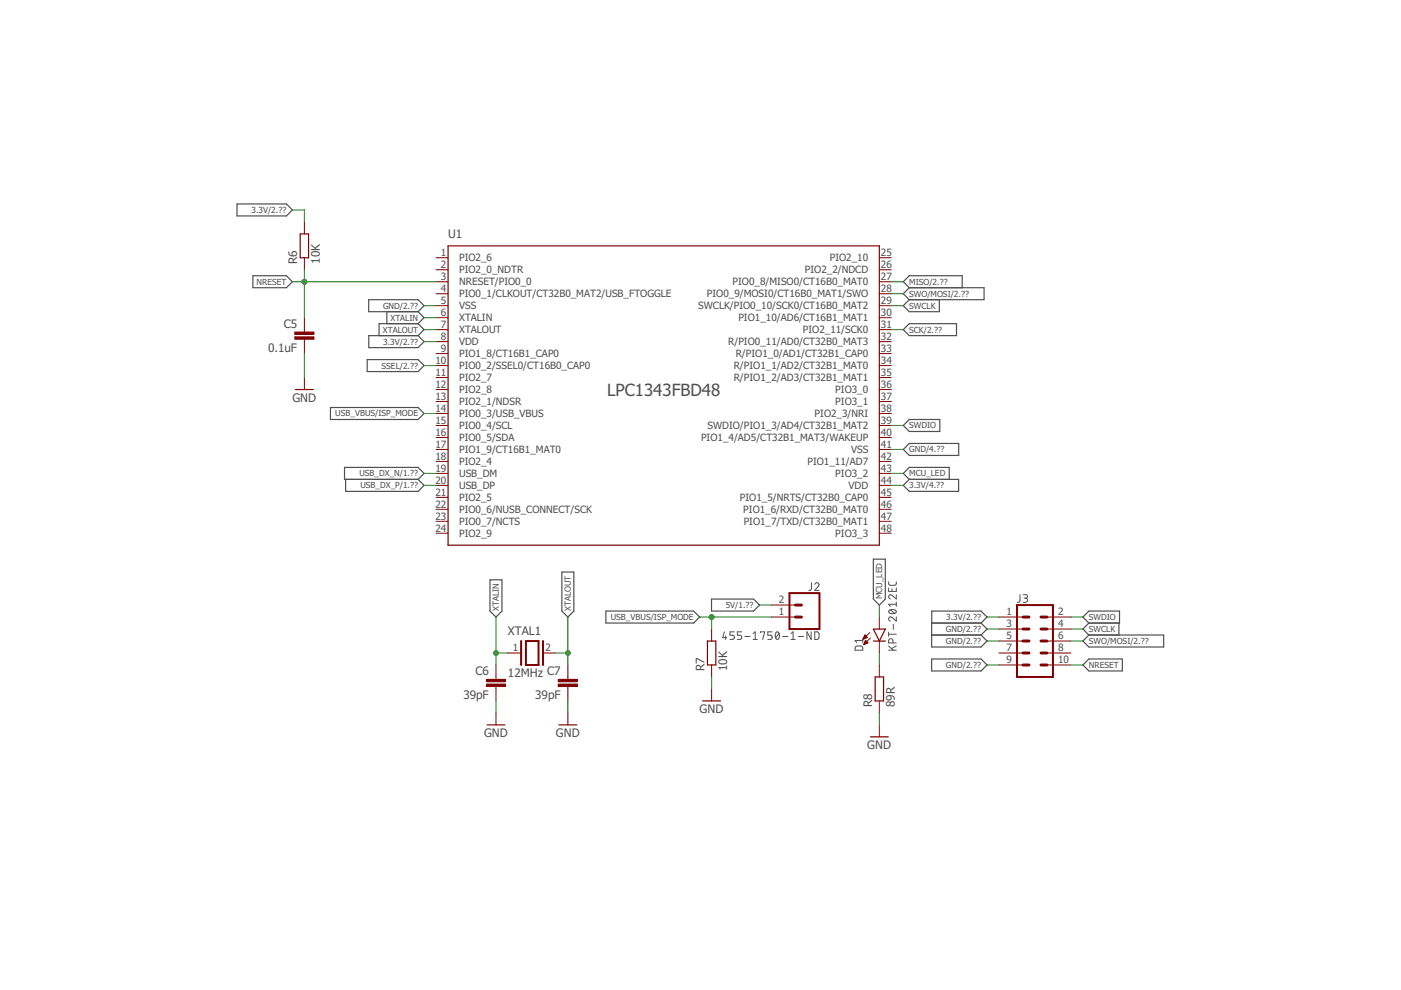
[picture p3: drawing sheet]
<svg xmlns="http://www.w3.org/2000/svg" width="297mm" height="210mm" viewBox="0 0 297 210" stroke-linecap="round" stroke-linejoin="round" font-family="sans-serif">
<g fill="none" stroke="#505050" stroke-width=".21">
<path d="M153.6 134l-.4 1.2h.9M153.8 134.9v.7M155.7 134h-.9v.7h.5a.45 .45 0 0 1 .4 .4 .45 .45 0 0 1-.4 .5h-.5M157.2 134h-.9v.7h.6a.45 .45 0 0 1 .4 .4 .45 .45 0 0 1-.4 .5h-.6M157.9 135h1.1M159.7 135.6h.9M159.7 134.3l.4-.3v1.6M161.2 134.1v-.1h.9l-.4 1.6M163.7 134h-.9v.7h.5a.45 .45 0 0 1 .4 .4 .45 .45 0 0 1-.4 .5h-.5M164.6 134.1l.2-.1a.95 .95 0 0 1 0 1.6 1 1 0 0 1-.2-1.5zM165.2 134.3l-.8 .9M165.9 135h1.1"/>
<path d="M167.7 135.6h.9M167.7 134.3l.4-.3v1.6M169.3 135h1M172 134v1.6l-.9-1.6v1.6M172 123.5v1.4l-.5 .3M172.7 134h.7l.2 .2 .1 .9-.3 .5h-.7zM172.7 123.9a.45 .45 0 0 1 .7-.3 .45 .45 0 0 1 .1 .7l-.8 .9h1M181.4 137.1l1.2-.1 .3 .2v.7h-1.6zM182.9 135.4v.8M182.9 135.8h-1.6l.4 .4M188.4 123.4v.5l.4 .2 1.1-.1 .1-.6M188.4 137.9h1.6"/>
<path d="M188.4 137l1 .9M188.4 124.7v.7h1.6v-.7M188.4 134v.9M188.4 134.5h1.6M188.5 129.4a1.04 1.04 0 0 1 1.5 .3 .95 .95 0 0 1-1.6 0zM188.8 129.3l.9 .7M189.1 124.8v.6M189.3 136.3v-.5a.46 .46 0 0 0-.4-.4 .46 .46 0 0 0-.5 .4v.5h1.6M189.4 132.4v1.1M190 130.8v.9l-.9-.8a.45 .45 0 0 0-.7 .2 .45 .45 0 0 0 .4 .6M190 126.1v.9l-.9-.8a.44 .44 0 0 0-.7 .2 .44 .44 0 0 0 .4 .6M190 137l-1 .5"/>
<path d="M190 127.7v.9M190 128.1h-1.6l.4 .5M216.3 126.1l-.1 1.4-.5 .2M217 126.1h.5a.36 .36 0 0 1 .4 .3 .36 .36 0 0 1-.4 .4h-.4M217.4 126.8a.46 .46 0 0 1 .5 .5 .46 .46 0 0 1-.5 .4h-.4"/>
</g>
<g fill="none" stroke="#505050" stroke-width=".25">
<path d="M50.2 43.2h10.5l1.3 1.3-1.3 1.3h-10.5zM53.6 58.5h7.1l1.3 1.2-1.3 1.3h-7.1zM77.9 76.2h10.7l1.3 1.3-1.3 1.3h-10.7zM78.2 63.5h10.4l1.3 1.3-1.3 1.3h-10.4zM78.2 71.2h10.4l1.3 1.2-1.3 1.3h-10.4zM82 66.1v2.5M88.6 66.1l1.3 1.3-1.3 1.2M88.6 68.6h-8.2v2.6M88.6 68.6l1.3 1.3-1.3 1.3M192.8 68.6h10v2.6h-10l-1.3-1.3zM192.8 63.5l-1.3 1.3 1.3 1.3h6.4v-2.6M192.8 61h15.8v2.5h-15.8"/>
<path d="M192.8 61l-1.3-1.3 1.3-1.2h11.2v2.5M192.8 61l-1.3 1.3 1.3 1.2M70.1 86.4h18.5l1.3 1.3-1.3 1.2h-18.5zM73 99.1h15.6l1.3 1.3-1.3 1.2h-15.6zM191.5 95.3l1.3-1.3h10.5v2.6h-10.5zM192.8 88.9h6.5v2.6h-6.5l-1.3-1.3zM73.3 101.6v2.6h15.3l1.3-1.3-1.3-1.3M185.2 118.6h2.5v8.4l-1.3 1.3-1.2-1.3zM191.5 102.9l1.3-1.3h10.4v2.6h-10.4zM192.8 101.6l-1.3-1.2 1.3-1.3h8.5v2.5M103.9 122.9h2.5v6.7l-1.2 1.2-1.3-1.2zM119.1 121.3h2.6v8.3l-1.3 1.2-1.3-1.2z"/>
<path d="M128.5 129.6h18.6l1.2 1.2-1.2 1.3h-18.6zM150.9 127h8.9l1.2 1.3-1.2 1.3h-8.9zM197.5 134.6h10.5M197.5 132.1h10.5M197.5 139.7h10.5l1.3 1.3-1.3 1.3h-10.5zM208 132.1l1.3 1.3-1.3 1.2M208 132.1l1.3-1.3-1.3-1.2h-10.5v7.6h10.5l1.3-1.3-1.3-1.3M229.6 130.8l1.3-1.2h6.5v2.5h-6.5zM230.9 134.6h15.8v2.6h-15.8l-1.3-1.3zM230.9 132.1l-1.3 1.3 1.3 1.2M237.2 132.1v2.5M229.6 141l1.3-1.3h7.1v2.6h-7.1z"/>
</g>
<g fill="none" stroke="#800000" stroke-width=".21">
<path d="M64.5 47.1v2.5M64.5 54.7v2.5M92.5 54.7h2.5M92.5 57.2h2.5M92.5 59.7h2.5M186.4 54.7h2.6M186.4 57.2h2.6M186.4 59.7h2.6M64.5 67.4v3M64.5 71.9v3.1M92.5 62.3h2.5M92.5 64.8h2.5"/>
<path d="M92.5 67.4h2.5M92.5 69.9h2.5M92.5 72.4h2.5M92.5 75h2.5M92.5 77.5h2.5M186.4 62.3h2.6M186.4 64.8h2.6M186.4 67.4h2.6M186.4 69.9h2.6M186.4 72.4h2.6M186.4 75h2.6M186.4 77.5h2.6"/>
<path d="M64.5 80.1v2.5M92.5 80.1h2.5M92.5 82.6h2.5M92.5 85.1h2.5M92.5 87.7h2.5M92.5 90.2h2.5M92.5 92.8h2.5M92.5 95.3h2.5M92.5 97.8h2.5M186.4 80.1h2.6M186.4 82.6h2.6M186.4 85.1h2.6"/>
<path d="M186.4 87.7h2.6M186.4 90.2h2.6M186.4 92.8h2.6M186.4 95.3h2.6M186.4 97.8h2.6M92.5 100.4h2.5M92.5 102.9h2.5M92.5 105.5h2.5M92.5 108h2.5M92.5 110.5h2.5M92.5 113.1h2.5M186.4 100.4h2.6"/>
<path d="M186.4 102.9h2.6M186.4 105.5h2.6M186.4 108h2.6M186.4 110.5h2.6M186.4 113.1h2.6M107.7 138.5h2.5M115.3 138.5h2.6M150.9 133.4v2.5M163.6 130.8h5.1M163.6 128.3h5.1M183 135.4h.3M183.1 135.3h.5"/>
<path d="M183.2 135.2h.6M183.2 136.6h.1M183.2 135h.6M183.2 136.5h.3M183.3 134.9h.4M183.3 136.4h.5M183.3 134.8h.3M183.3 136.2h.7M183.3 136.1h.6M183.4 134.7h.1M183.4 134.6l.5 .5-.9 .4zM183.4 136h.3"/>
<path d="M183.5 135.9h.1M183.5 135.8l.5 .5-.9 .4zM184.4 134.1l-1.4 1.4M184.5 135.3l-1.4 1.4M186.4 130.8v2.6M186.4 135.9v2.6M211.8 138.5h5.1M211.8 130.8h5.1M211.8 135.9h5.1M211.8 133.4h5.1M222 138.5h5.1M222 130.8h5.1"/>
<path d="M222 135.9h5.1M222 133.4h5.1M105.2 141v3M105.2 145.6v3M105.2 151.2v2.5M120.4 141v3M120.4 145.6v3M120.4 151.2v2.5M150.9 141v2.5M150.9 146.1v2.5M186.4 141v2.5M186.4 148.6v2.6"/>
<path d="M186.4 153.7v2.5M211.8 141h5.1M222 141h5.1"/>
</g>
<path d="M63.6 49.6h1.8v5.1h-1.8zM95 52.1h91.4v63.5h-91.4zM62.6 82.6h3.8M150 135.9h1.8v5.1h-1.8zM185.2 135.9h2.5M185.2 133.4h2.5l-1.3 2.5zM103.3 153.7h3.8M118.5 153.7h3.8M149 148.6h3.8M184.5 156.2h3.8M185.5 143.5h1.8v5.1h-1.8z" fill="none" stroke="#800000" stroke-width=".25"/>
<path d="M110.5 135.9v5.1M111.5 135.9h2.7v5.1h-2.7zM115.1 135.9v5.1M167.4 125.8h6.3v7.6h-6.3zM215.6 128.3h7.6v15.2h-7.6z" fill="none" stroke="#800000" stroke-width=".42"/>
<g fill="#800000" stroke="#800000" stroke-width=".21">
<path d="M103.1 145.1h4.1v.5h-4.1z"/>
<path d="M103.1 144h4.1v.5h-4.1z"/>
<path d="M118.4 145.1h4v.5h-4z"/>
<path d="M118.4 144h4v.5h-4z"/>
<path d="M62.5 71.4h4.1v.5h-4.1z"/>
<path d="M62.5 70.4h4.1v.5h-4.1z"/>
</g>
<path d="M168.7 128.3h1.2M168.7 130.8h1.2M216.9 130.8h1.3M216.9 135.9h1.3M216.9 138.5h1.3M216.9 133.4h1.3M220.7 130.8h1.3M220.7 135.9h1.3M220.7 138.5h1.3M220.7 133.4h1.3M216.9 141h1.3M220.7 141h1.3" fill="none" stroke="#800000" stroke-width=".61"/>
<g fill="none" stroke="#008000" stroke-width=".21">
<path d="M62 44.5h2.5v2.6M62 59.7h30.5M64.5 57.2v10.2M189 59.7h2.5M64.5 75v5.1M89.9 67.4h2.6M89.9 69.9h2.6M89.9 64.8h2.6M89.9 72.4h2.6M89.9 77.5h2.6M189 69.9h2.5M189 64.8h2.5"/>
<path d="M189 62.3h2.5M89.9 87.7h2.6M189 95.3h2.5M189 90.2h2.5M89.9 102.9h2.6M89.9 100.4h2.6M189 102.9h2.5M189 100.4h2.5M105.2 130.8v10.2M105.2 138.5h2.5M117.9 138.5h2.5M120.4 130.8v10.2"/>
<path d="M148.3 130.8h15.3M150.9 130.8v2.6M161 128.3h2.6M186.4 128.3v2.5M186.4 138.5v2.5M209.3 133.4h2.5M209.3 135.9h2.5M209.3 130.8h2.5M227.1 133.4h2.5M227.1 135.9h2.5M227.1 130.8h2.5M105.2 148.6v2.6"/>
<path d="M120.4 148.6v2.6M150.9 143.5v2.6M186.4 151.2v2.5M209.3 141h2.5M227.1 141h2.5"/>
</g>
<g fill="#008000" stroke="#008000" stroke-width=".21">
<circle cx="105.2" cy="138.5" r=".51"/>
<circle cx="120.4" cy="138.5" r=".51"/>
<circle cx="64.5" cy="59.7" r=".51"/>
<circle cx="150.9" cy="130.8" r=".51"/>
</g>
<text font-size="3.6" fill="#505050" x="128.7" y="83.9">LPC1343FBD48</text>
<g font-size="2.5" fill="#505050">
<text x="95" y="50.5">U1</text>
<text x="63" y="55.9" transform="rotate(-90 63 55.9)">R6</text>
<text x="67.8" y="55.9" transform="rotate(-90 67.8 55.9)">10K</text>
<text x="60.1" y="69.5">C5</text>
<text x="56.8" y="74.6">0.1uF</text>
<text x="62" y="85.1">GND</text>
<text x="107.7" y="134.6">XTAL1</text>
<text x="100.8" y="143.1">C6</text>
<text x="107.7" y="143.5">12MHz C7</text>
<text x="149.4" y="142.3" transform="rotate(-90 149.4 142.3)">R7</text>
<text x="154.2" y="142.3" transform="rotate(-90 154.2 142.3)">10K</text>
<text x="98.2" y="148.2">39pF</text>
<text x="113.5" y="148.2">39pF</text>
<text x="184.9" y="149.9" transform="rotate(-90 184.9 149.9)">R8</text>
<text x="189.7" y="149.9" transform="rotate(-90 189.7 149.9)">89R</text>
<text x="148.3" y="151.1">GND</text>
<text x="102.6" y="156.2">GND</text>
<text x="117.9" y="156.2">GND</text>
<text x="183.9" y="158.8">GND</text>
</g>
<g font-size="2.1" fill="#505050">
<text x="93.5" y="54.3">1</text>
<text x="93.5" y="56.8">2</text>
<text x="93.5" y="59.4">3</text>
<text x="97.3" y="55.4">PIO2_6</text>
<text x="97.3" y="58">PIO2_0_NDTR</text>
<text x="170.7" y="58">PIO2_2/NDCD</text>
<text x="175.9" y="55.4">PIO2_10</text>
<text x="186.8" y="54.3">25</text>
<text x="186.8" y="56.8">26</text>
<text x="186.8" y="59.4">27</text>
<text x="93.5" y="61.9">4</text>
<text x="93.5" y="64.5">5</text>
<text x="97.3" y="60.5">NRESET/PIO0_0</text>
<text x="97.3" y="63">PIO0_1/CLKOUT/CT32B0_MAT2/USB_FTOGGLE</text>
<text x="97.3" y="65.6">VSS</text>
<text x="148" y="65.6">SWCLK/PIO0_10/SCK0/CT16B0_MAT2</text>
<text x="149.9" y="63">PIO0_9/MOSI0/CT16B0_MAT1/SWO</text>
<text x="155.3" y="60.5">PIO0_8/MISO0/CT16B0_MAT0</text>
<text x="186.8" y="61.9">28</text>
<text x="186.8" y="64.5">29</text>
<text x="93.5" y="67">6</text>
<text x="93.5" y="69.5">7</text>
<text x="97.3" y="68.1">XTALIN</text>
<text x="97.3" y="70.7">XTALOUT</text>
<text x="156.6" y="68.1">PIO1_10/AD6/CT16B1_MAT1</text>
<text x="170.2" y="70.7">PIO2_11/SCK0</text>
<text x="186.8" y="67">30</text>
<text x="186.8" y="69.5">31</text>
<text x="92.3" y="77.2">10</text>
<text x="93.5" y="72.1">8</text>
<text x="93.5" y="74.6">9</text>
<text x="97.3" y="73.2">VDD</text>
<text x="97.3" y="75.7">PIO1_8/CT16B1_CAP0</text>
<text x="154.4" y="73.2">R/PIO0_11/AD0/CT32B0_MAT3</text>
<text x="156" y="75.7">R/PIO1_0/AD1/CT32B1_CAP0</text>
<text x="186.8" y="72.1">32</text>
<text x="186.8" y="74.6">33</text>
<text x="186.8" y="77.2">34</text>
<text x="92.3" y="79.7">11</text>
<text x="92.3" y="82.2">12</text>
<text x="97.3" y="78.3">PIO0_2/SSEL0/CT16B0_CAP0</text>
<text x="97.3" y="80.8">PIO2_7</text>
<text x="97.3" y="83.4">PIO2_8</text>
<text x="155.6" y="78.3">R/PIO1_1/AD2/CT32B1_MAT0</text>
<text x="155.6" y="80.8">R/PIO1_2/AD3/CT32B1_MAT1</text>
<text x="177.1" y="83.4">PIO3_0</text>
<text x="186.8" y="79.7">35</text>
<text x="186.8" y="82.2">36</text>
<text x="92.3" y="84.8">13</text>
<text x="92.3" y="87.3">14</text>
<text x="92.3" y="89.9">15</text>
<text x="97.3" y="85.9">PIO2_1/NDSR</text>
<text x="97.3" y="88.4">PIO0_3/USB_VBUS</text>
<text x="172.7" y="88.4">PIO2_3/NRI</text>
<text x="177.1" y="85.9">PIO3_1</text>
<text x="186.8" y="84.8">37</text>
<text x="186.8" y="87.3">38</text>
<text x="186.8" y="89.9">39</text>
<text x="92.3" y="92.4">16</text>
<text x="92.3" y="94.9">17</text>
<text x="97.3" y="91">PIO0_4/SCL</text>
<text x="97.3" y="93.5">PIO0_5/SDA</text>
<text x="148.6" y="93.5">PIO1_4/AD5/CT32B1_MAT3/WAKEUP</text>
<text x="150" y="91">SWDIO/PIO1_3/AD4/CT32B1_MAT2</text>
<text x="186.8" y="92.4">40</text>
<text x="186.8" y="94.9">41</text>
<text x="92.3" y="97.5">18</text>
<text x="92.3" y="100">19</text>
<text x="97.3" y="96">PIO1_9/CT16B1_MAT0</text>
<text x="97.3" y="98.6">PIO2_4</text>
<text x="97.3" y="101.1">USB_DM</text>
<text x="171.2" y="98.6">PIO1_11/AD7</text>
<text x="177.1" y="101.1">PIO3_2</text>
<text x="180.5" y="96.1">VSS</text>
<text x="186.8" y="97.5">42</text>
<text x="186.8" y="100">43</text>
<text x="92.3" y="102.5">20</text>
<text x="92.3" y="105.1">21</text>
<text x="92.3" y="107.6">22</text>
<text x="97.3" y="103.7">USB_DP</text>
<text x="97.3" y="106.2">PIO2_5</text>
<text x="156.9" y="106.2">PIO1_5/NRTS/CT32B0_CAP0</text>
<text x="179.9" y="103.7">VDD</text>
<text x="186.8" y="102.5">44</text>
<text x="186.8" y="105.1">45</text>
<text x="186.8" y="107.6">46</text>
<text x="92.3" y="110.2">23</text>
<text x="92.3" y="112.7">24</text>
<text x="97.3" y="108.7">PIO0_6/NUSB_CONNECT/SCK</text>
<text x="97.3" y="111.3">PIO0_7/NCTS</text>
<text x="97.3" y="113.8">PIO2_9</text>
<text x="157.6" y="108.7">PIO1_6/RXD/CT32B0_MAT0</text>
<text x="157.7" y="111.3">PIO1_7/TXD/CT32B0_MAT1</text>
<text x="177.1" y="113.8">PIO3_3</text>
<text x="186.8" y="110.2">47</text>
<text x="186.8" y="112.7">48</text>
<text x="165.2" y="130.5">1</text>
<text x="165.2" y="127.9">2</text>
<text x="213.4" y="130.5">1</text>
<text x="224.3" y="130.5">2</text>
<text x="213.4" y="135.6">5</text>
<text x="213.4" y="133">3</text>
<text x="224.3" y="135.6">6</text>
<text x="224.3" y="133">4</text>
<text x="108.7" y="138.1">1</text>
<text x="115.7" y="138.1">2</text>
<text x="213.4" y="140.6">9</text>
<text x="213.4" y="138.1">7</text>
<text x="224.3" y="140.6">10</text>
<text x="224.3" y="138.1">8</text>
</g>
<g font-size="1.8" fill="#505050">
<text x="53.3" y="45.1">3.3V/2.??</text>
<text x="54.4" y="60.4">NRESET</text>
<text x="81.2" y="65.5">GND/2.??</text>
<text x="192.8" y="62.9">SWO/MOSI/2.??</text>
<text x="192.8" y="60.4">MISO/2.??</text>
<text x="192.8" y="65.5">SWCLK</text>
<text x="81.2" y="70.5">XTALOUT</text>
<text x="82.8" y="68">XTALIN</text>
<text x="192.8" y="70.5">SCK/2.??</text>
<text x="81.2" y="73.1">3.3V/2.??</text>
<text x="80.9" y="78.1">SSEL/2.??</text>
<text x="71.1" y="88.3">USB_VBUS/ISP_MODE</text>
<text x="192.8" y="95.9">GND/4.??</text>
<text x="192.8" y="90.8">SWDIO</text>
<text x="76.2" y="101">USB_DX_N/1.??</text>
<text x="192.8" y="101">MCU_LED</text>
<text x="76.4" y="103.5">USB_DX_P/1.??</text>
<text x="192.8" y="103.5">3.3V/4.??</text>
<text x="105.8" y="129.6" transform="rotate(-90 105.8 129.6)">XTALIN</text>
<text x="121" y="129.6" transform="rotate(-90 121 129.6)">XTALOUT</text>
<text x="129.5" y="131.5">USB_VBUS/ISP_MODE</text>
<text x="153.9" y="128.9">5V/1.??</text>
<text x="187.1" y="127" transform="rotate(-90 187.1 127)">MCU_LED</text>
<text x="200.6" y="131.5">3.3V/2.??</text>
<text x="230.9" y="131.5">SWDIO</text>
<text x="200.6" y="134">GND/2.??</text>
<text x="200.6" y="136.5">GND/2.??</text>
<text x="230.9" y="136.5">SWO/MOSI/2.??</text>
<text x="230.9" y="134">SWCLK</text>
<text x="200.6" y="141.6">GND/2.??</text>
<text x="230.9" y="141.6">NRESET</text>
</g>
</svg>
